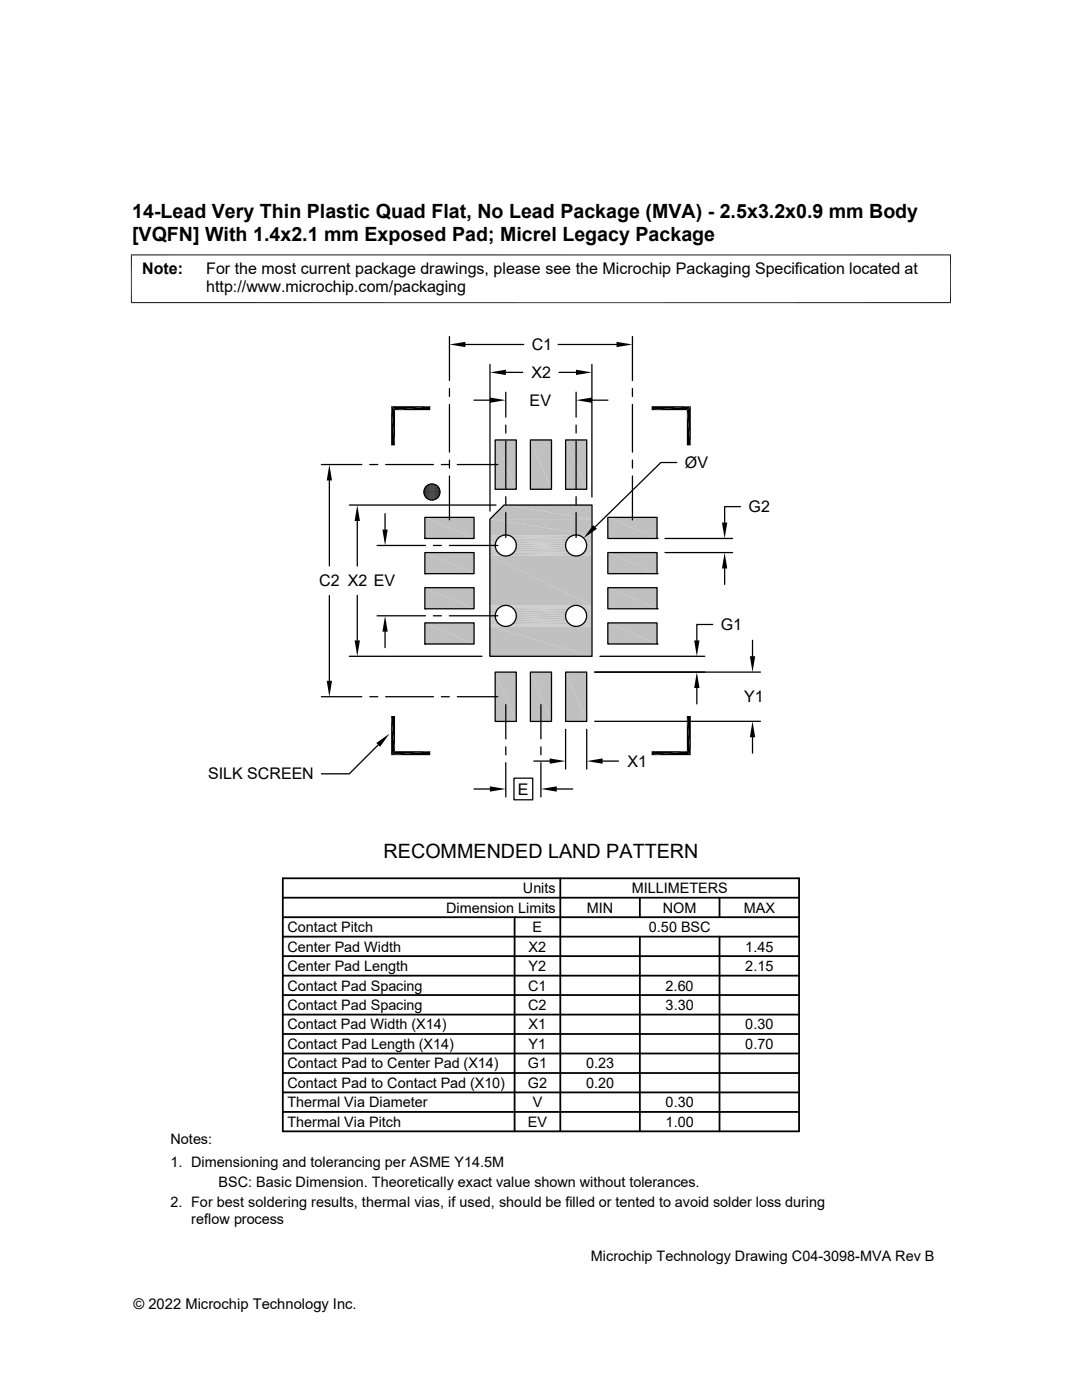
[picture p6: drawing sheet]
<svg xmlns="http://www.w3.org/2000/svg" width="216mm" height="279mm" viewBox="0 0 216 279" stroke-linecap="round" stroke-linejoin="round" font-family="sans-serif">
<g fill="#c0c0c0">
<path d="M100.6 100.8l17.5 2.8h-20.4z"/>
<path d="M100.6 100.8h17.5v2.8z"/>
<path d="M97.7 103.6l20.4 3.2h-20.4z"/>
<path d="M97.7 103.6h20.4v3.2z"/>
</g>
<path d="M97.7 106.8h3M97.7 106.9h2.6M101.1 106.8h13.7M101.5 106.9h12.9M115.1 106.8h3M115.5 106.9h2.6" fill="none" stroke="#c0c0c0" stroke-width=".2"/>
<path d="M101.9 107.1h12.1M115.9 107.1h2.2" fill="none" stroke="#c0c0c0" stroke-width=".21"/>
<path d="M97.7 107l2 .2h-2z" fill="#c0c0c0"/>
<path d="M97.7 107.1h2.3" fill="none" stroke="#c0c0c0" stroke-width=".21"/>
<g fill="#c0c0c0">
<path d="M116.2 107.2l1.9 .2h-1.6z"/>
<path d="M116.2 107.2h1.9v.2z"/>
</g>
<path d="M102.2 107.3h11.5" fill="none" stroke="#c0c0c0" stroke-width=".25"/>
<g fill="#c0c0c0">
<path d="M97.7 107.2l1.7 .2h-1.7z"/>
<path d="M97.7 107.2h2l-.3 .2z"/>
<path d="M116.5 107.4l1.6 .4h-1.3z"/>
<path d="M116.5 107.4h1.6v.4z"/>
</g>
<path d="M102.5 107.6h10.9" fill="none" stroke="#c0c0c0" stroke-width=".32"/>
<g fill="#c0c0c0">
<path d="M97.7 107.4l1.4 .4h-1.4z"/>
<path d="M97.7 107.4h1.7l-.3 .4z"/>
<path d="M116.8 107.8l1.3 .3h-1.2z"/>
<path d="M116.8 107.8h1.3v.3z"/>
</g>
<path d="M102.7 107.9h10.5" fill="none" stroke="#c0c0c0" stroke-width=".34"/>
<g fill="#c0c0c0">
<path d="M97.7 107.8l1.3 .3h-1.3z"/>
<path d="M97.7 107.8h1.4l-.1 .3z"/>
<path d="M116.9 108.1l1.2 .4h-1.1z"/>
<path d="M116.9 108.1h1.2v.4z"/>
</g>
<path d="M102.9 108.3h10.1" fill="none" stroke="#c0c0c0" stroke-width=".38"/>
<g fill="#c0c0c0">
<path d="M97.7 108.1l1.1 .4h-1.1z"/>
<path d="M97.7 108.1h1.3l-.2 .4z"/>
<path d="M117 108.5l1.1 .4h-1z"/>
<path d="M117 108.5h1.1v.4z"/>
</g>
<path d="M103 108.7h9.9" fill="none" stroke="#c0c0c0" stroke-width=".38"/>
<g fill="#c0c0c0">
<path d="M97.7 108.5l1.1 .4h-1.1z"/>
<path d="M97.7 108.5h1.1v.4z"/>
<path d="M117.1 108.9l1 .4h-1.1z"/>
<path d="M117.1 108.9h1v.4z"/>
</g>
<path d="M103 109.1h9.9" fill="none" stroke="#c0c0c0" stroke-width=".4"/>
<g fill="#c0c0c0">
<path d="M97.7 108.9l1.1 .4h-1.1z"/>
<path d="M97.7 108.9h1.1v.4z"/>
<path d="M117 109.3l1.1 .3h-1.2z"/>
<path d="M117 109.3h1.1v.3z"/>
</g>
<path d="M102.9 109.4h10.1" fill="none" stroke="#c0c0c0" stroke-width=".36"/>
<g fill="#c0c0c0">
<path d="M97.7 109.3l1.3 .3h-1.3z"/>
<path d="M97.7 109.3h1.1l.2 .3z"/>
<path d="M116.9 109.6l1.2 .4h-1.3z"/>
<path d="M116.9 109.6h1.2v.4z"/>
</g>
<path d="M102.7 109.8h10.5" fill="none" stroke="#c0c0c0" stroke-width=".36"/>
<g fill="#c0c0c0">
<path d="M97.7 109.6l1.4 .4h-1.4z"/>
<path d="M97.7 109.6h1.3l.1 .4z"/>
<path d="M116.8 110l1.3 .3h-1.6z"/>
<path d="M116.8 110h1.3v.3z"/>
</g>
<path d="M102.5 110.1h10.9" fill="none" stroke="#c0c0c0" stroke-width=".3"/>
<g fill="#c0c0c0">
<path d="M97.7 110l1.7 .3h-1.7z"/>
<path d="M97.7 110h1.4l.3 .3z"/>
<path d="M116.2 110.6l.3-.3 1.6 .3z"/>
<path d="M116.5 110.3h1.6v.3z"/>
</g>
<path d="M102.2 110.4h11.5" fill="none" stroke="#c0c0c0" stroke-width=".28"/>
<g fill="#c0c0c0">
<path d="M97.7 110.3l2 .3h-2z"/>
<path d="M97.7 110.3h1.7l.3 .3z"/>
</g>
<path d="M115.9 110.6h2.2" fill="none" stroke="#c0c0c0" stroke-width=".2"/>
<path d="M116.2 110.6h1.9v.1z" fill="#c0c0c0"/>
<path d="M97.7 110.6h2.3M97.7 110.8h2.6M97.7 110.9h3M101.1 110.9h13.7M101.5 110.8h12.9M101.9 110.6h12.1M115.1 110.9h3M115.5 110.8h2.6" fill="none" stroke="#c0c0c0" stroke-width=".2"/>
<g fill="#c0c0c0">
<path d="M97.7 111l20.4 9.8h-20.4z"/>
<path d="M97.7 111h20.4v9.8z"/>
</g>
<path d="M97.7 120.9h3M97.7 121h2.6M101.1 120.9h13.7M101.5 121h12.9M101.9 121.1h12.1M115.1 120.9h3M115.5 121h2.6M115.9 121.1h2.2" fill="none" stroke="#c0c0c0" stroke-width=".2"/>
<path d="M97.7 121l2 .2h-2z" fill="#c0c0c0"/>
<path d="M97.7 121.1h2.3" fill="none" stroke="#c0c0c0" stroke-width=".2"/>
<g fill="#c0c0c0">
<path d="M116.2 121.2l1.9 .3h-1.6z"/>
<path d="M116.2 121.2h1.9v.3z"/>
</g>
<path d="M102.2 121.4h11.5" fill="none" stroke="#c0c0c0" stroke-width=".28"/>
<g fill="#c0c0c0">
<path d="M97.7 121.2l1.7 .3h-1.7z"/>
<path d="M97.7 121.2h2l-.3 .3z"/>
<path d="M116.5 121.5l1.6 .3h-1.3z"/>
<path d="M116.5 121.5h1.6v.3z"/>
</g>
<path d="M102.5 121.6h10.9" fill="none" stroke="#c0c0c0" stroke-width=".3"/>
<g fill="#c0c0c0">
<path d="M97.7 121.5l1.4 .3h-1.4z"/>
<path d="M97.7 121.5h1.7l-.3 .3z"/>
<path d="M116.8 121.8l1.3 .4h-1.2z"/>
<path d="M116.8 121.8h1.3v.4z"/>
</g>
<path d="M102.7 122h10.5" fill="none" stroke="#c0c0c0" stroke-width=".36"/>
<g fill="#c0c0c0">
<path d="M97.7 121.8l1.3 .4h-1.3z"/>
<path d="M97.7 121.8h1.4l-.1 .4z"/>
<path d="M116.9 122.2l1.2 .3h-1.1z"/>
<path d="M116.9 122.2h1.2v.3z"/>
</g>
<path d="M102.9 122.3h10.1" fill="none" stroke="#c0c0c0" stroke-width=".36"/>
<g fill="#c0c0c0">
<path d="M97.7 122.2l1.1 .3h-1.1z"/>
<path d="M97.7 122.2h1.3l-.2 .3z"/>
<path d="M117 122.5l1.1 .4h-1z"/>
<path d="M117 122.5h1.1v.4z"/>
</g>
<path d="M103 122.7h9.9" fill="none" stroke="#c0c0c0" stroke-width=".4"/>
<g fill="#c0c0c0">
<path d="M97.7 122.5l1.1 .4h-1.1z"/>
<path d="M97.7 122.5h1.1v.4z"/>
<path d="M117.1 122.9l1 .4h-1.1z"/>
<path d="M117.1 122.9h1v.4z"/>
</g>
<path d="M103 123.1h9.9" fill="none" stroke="#c0c0c0" stroke-width=".38"/>
<g fill="#c0c0c0">
<path d="M97.7 122.9l1.1 .4h-1.1z"/>
<path d="M97.7 122.9h1.1v.4z"/>
<path d="M117 123.3l1.1 .4h-1.2z"/>
<path d="M117 123.3h1.1v.4z"/>
</g>
<path d="M102.9 123.5h10.1" fill="none" stroke="#c0c0c0" stroke-width=".38"/>
<g fill="#c0c0c0">
<path d="M97.7 123.3l1.3 .4h-1.3z"/>
<path d="M97.7 123.3h1.1l.2 .4z"/>
<path d="M116.9 123.7l1.2 .3h-1.3z"/>
<path d="M116.9 123.7h1.2v.3z"/>
</g>
<path d="M102.7 123.8h10.5" fill="none" stroke="#c0c0c0" stroke-width=".34"/>
<g fill="#c0c0c0">
<path d="M97.7 123.7l1.4 .3h-1.4z"/>
<path d="M97.7 123.7h1.3l.1 .3z"/>
<path d="M116.8 124l1.3 .3h-1.6z"/>
<path d="M116.8 124h1.3v.3z"/>
</g>
<path d="M102.5 124.2h10.9" fill="none" stroke="#c0c0c0" stroke-width=".32"/>
<g fill="#c0c0c0">
<path d="M97.7 124l1.7 .3h-1.7z"/>
<path d="M97.7 124h1.4l.3 .3z"/>
<path d="M116.2 124.6l.3-.3 1.6 .3z"/>
<path d="M116.5 124.3h1.6v.3z"/>
</g>
<path d="M102.2 124.5h11.5" fill="none" stroke="#c0c0c0" stroke-width=".25"/>
<g fill="#c0c0c0">
<path d="M97.7 124.3l2 .3h-2z"/>
<path d="M97.7 124.3h1.7l.3 .3z"/>
</g>
<path d="M115.9 124.7h2.2" fill="none" stroke="#c0c0c0" stroke-width=".21"/>
<path d="M116.2 124.6h1.9v.2z" fill="#c0c0c0"/>
<path d="M97.7 124.7h2.3M101.9 124.7h12.1" fill="none" stroke="#c0c0c0" stroke-width=".21"/>
<path d="M97.7 124.9h2.6M97.7 125h3M101.1 125h13.7M101.5 124.9h12.9M115.1 125h3M115.5 124.9h2.6" fill="none" stroke="#c0c0c0" stroke-width=".2"/>
<g fill="#c0c0c0">
<path d="M97.7 125l20.4 6h-20.4z"/>
<path d="M97.7 125h20.4v6z"/>
<path d="M112.9 87.8l4.2 9.8h-4.2z"/>
<path d="M112.9 87.8h4.2v9.8z"/>
<path d="M105.8 87.8l4.2 9.8h-4.2z"/>
<path d="M105.8 87.8h4.2v9.8z"/>
<path d="M98.8 87.8l4.2 9.8h-4.2z"/>
<path d="M98.8 87.8h4.2v9.8z"/>
<path d="M121.3 103.3l9.8 4.2h-9.8z"/>
<path d="M121.3 103.3h9.8v4.2z"/>
<path d="M84.8 103.3l9.8 4.2h-9.8z"/>
<path d="M84.8 103.3h9.8v4.2z"/>
<path d="M121.3 110.3l9.8 4.2h-9.8z"/>
<path d="M121.3 110.3h9.8v4.2z"/>
<path d="M84.8 110.3l9.8 4.2h-9.8z"/>
<path d="M84.8 110.3h9.8v4.2z"/>
<path d="M121.3 117.3l9.8 4.2h-9.8z"/>
<path d="M121.3 117.3h9.8v4.2z"/>
<path d="M84.8 117.3l9.8 4.2h-9.8z"/>
<path d="M84.8 117.3h9.8v4.2z"/>
<path d="M121.3 124.3l9.8 4.2h-9.8z"/>
<path d="M121.3 124.3h9.8v4.2z"/>
<path d="M84.8 124.3l9.8 4.2h-9.8z"/>
<path d="M84.8 124.3h9.8v4.2z"/>
<path d="M112.9 134.1l4.2 9.9h-4.2z"/>
<path d="M112.9 134.1h4.2v9.9z"/>
<path d="M105.8 134.1l4.2 9.9h-4.2z"/>
<path d="M105.8 134.1h4.2v9.9z"/>
<path d="M98.8 134.1l4.2 9.9h-4.2z"/>
<path d="M98.8 134.1h4.2v9.9z"/>
</g>
<g fill="none" stroke="#000" stroke-width=".25">
<path d="M89.7 67.2v8.7M89.7 77.5v1.6M92.9 68.7h11.6M94.6 79.9h3.1M97.8 72.7v29.3M100.9 78.3v4.9M100.9 74.3h3.4M111.4 68.7h11.6M111.6 74.3h3.3M115 78.3v4.9M118.1 72.7v26.5M118.1 79.9h3.2"/>
<path d="M126.2 67.2v8.7M126.2 77.5v1.6M64.1 92.7h8.1M65.7 95.9v17M73.8 92.7h1.6M77 92.7h9.5M88.1 92.7h1.6M89.7 80.7v9.5M89.7 91.8v1.6M89.7 95v8.8M91.2 92.7h8.1M98.8 87.8h4.2v9.8h-4.2z"/>
<path d="M100.9 84.8v1.6M100.9 88v9.5M100.9 99.1v1.6M105.8 87.8h4.2v9.8h-4.2zM112.9 87.8h4.2v9.8h-4.2zM115 84.8v1.6M115 88v9.5M115 99.1v1.6M126.2 80.7v9.5M126.2 91.8v1.6M126.2 95v8.8M135 92.3h-3.1l-13.2 12.9"/>
<path d="M65.7 118.9v17M69.7 100.8h29.3M71.3 104v9M71.3 118.8v9M75.2 108.9h9.7M76.8 102.5v3.2M84.8 117.3h9.8v4.2h-9.8zM84.8 110.3h9.8v4.2h-9.8zM84.8 114.5h.1M84.8 103.3h9.8v4.2h-9.8zM84.8 107.5h.1M86.5 108.9h1.6"/>
<path d="M89.7 108.9h9.6M97.7 103.6l2.9-2.8h17.5v30.2h-20.4zM100.9 102.3v5M115 102.3v5M121.3 117.3h9.8v4.2h-9.8zM121.3 110.3h9.8v4.2h-9.8zM121.3 103.3h9.8v4.2h-9.8zM131.1 114.5h.1M131.1 107.5h.1M132.7 110.3h13.5M132.7 107.5h13.5M144.6 113.5v3.1"/>
<path d="M147.8 101.1h-3.2v3.2M64.1 139h8.1M69.7 131h26.5M73.8 139h1.6M75.2 122.9h9.7M76.8 126.1v3.1M77 139h9.5M84.8 124.3h9.8v4.2h-9.8zM84.8 128.5h.1M84.8 121.5h.1M86.5 122.9h1.6M88.1 139h1.6"/>
<path d="M89.7 122.9h9.6M91.2 139h8.1M98.8 134.1h4.2v9.9h-4.2zM105.8 134.1h4.2v9.9h-4.2zM112.9 134.1h4.2v9.9h-4.2zM118.7 134.1h33M119.7 131h20.9M121.3 124.3h9.8v4.2h-9.8zM131.1 128.5h.1M131.1 121.5h.1M139 137.3v3.2M142.2 124.6h-3.2v3.2"/>
<path d="M150.2 127.8v3.2M75.5 148.7l-5.8 5.7h-5.6M94.6 157.5h3.1M100.9 140.6v6.9M100.9 149.1v1.5M100.9 152.2v6.8M102.6 155.3h3.7v4.3h-3.7zM106.5 151.9h3.2M107.9 140.6v6.9M107.9 149.1v1.5M107.9 152.2v6.8M111.1 157.5h3.2"/>
<path d="M112.9 145.5v8M117.1 145.5v8M118.7 144h33M120.2 151.9h3.2M150.2 147.1v3.2"/>
<circle cx="86.2" cy="98.2" r="1.61"/>
<circle cx="100.9" cy="108.9" r="2.1"/>
<circle cx="115" cy="108.9" r="2.1"/>
<circle cx="100.9" cy="122.9" r="2.1"/>
<circle cx="115" cy="122.9" r="2.1"/>
</g>
<g fill="none" stroke="#000" stroke-width=".36">
<path d="M56.4 179.2h103M56.4 175.3h103v50.5h-103zM111.8 175.3v50.5M127.7 179.2v3.8M143.6 179.2v3.8M56.4 183h103M56.4 190.8h103M56.4 186.9h103M56.4 194.7h103M56.4 198.6h103M102.7 183v42.8M127.7 186.9v38.9"/>
<path d="M143.6 186.9v38.9M56.4 202.5h103M56.4 206.4h103M56.4 218h103M56.4 210.2h103M56.4 214.1h103M56.4 221.9h103"/>
</g>
<g fill="none" stroke="#000" stroke-width=".2">
<path d="M26.1 50.9h163.7M26.2 50.8v9.7M189.7 50.8v9.7M26.1 60.4h163.7M84.6 98.1h3.2M84.6 98.3h3.2M84.6 98.4h3.2M84.6 97.9h3.2M84.6 97.8h3.2M84.6 98.6h3.2M84.6 97.7h3.1M84.6 98.7h3.1"/>
<path d="M84.7 97.5h3M84.7 98.9h3M84.7 99h2.9M84.7 97.4h2.9M84.8 99.1h2.7M84.8 97.2h2.7M84.9 99.3h2.6M84.9 97.1h2.6M85 97h2.4M85 99.4h2.4M85.1 96.9h2.1M85.1 99.5h2.1"/>
</g>
<g fill="#000">
<path d="M89.7 68.7l3.2-.5v1.1zM97.7 79.3l3.2 .6-3.2 .5zM97.8 74.3l3.1-.5v1zM114.9 73.8l3.2 .5-3.2 .5zM115 79.9l3.1-.6v1.1zM123 68.2l3.2 .5-3.2 .6zM65.7 92.7l.6 3.2h-1.1zM78 81.1l.8 7.8h-.8zM78 81.1l.8 .8v7zM85.3 96.9l1.9 .1zM85.3 99.5l1.7 .1zM85.3 99.5h1.8z"/>
<path d="M85.3 96.9h1.8zM85.4 96.8l1.7 .1zM85.4 99.6l1.5 .1zM85.4 99.6h1.6zM85.4 96.8h1.6zM85.5 96.7l1.5 .1zM85.5 99.7h1.2zM85.5 99.7h1.4zM85.5 96.7h1.4zM85.7 96.6l1.2 .1zM85.7 99.7l.9 .1zM85.7 99.7h1z"/>
<path d="M85.7 96.6h1zM85.8 96.6h.9zM85.8 99.8h.6zM85.8 99.8h.8zM78.8 81.9l7.1-.8v.8zM78 81.1h7.9l-7.1 .8zM85.8 96.6h.8zM86 96.6h.6zM86 99.8h.4zM86 96.6h.4zM130 81.1h7.8l-7.8 .8zM130 81.9l7.8-.8-.7 .8z"/>
<path d="M137.1 81.9l.7 7h-.7zM137.1 81.9l.7-.8v7.8zM71.3 100.8l.5 3.2h-1zM76.3 105.7h1.1l-.6 3.2zM118.4 104.8l.7 .7-2.6 1.9zM144.6 110.3l.5 3.2h-1zM144.1 104.3h1l-.5 3.2zM65.2 135.9h1.1l-.6 3.1zM70.8 127.8h1l-.5 3.2zM76.8 122.9l.6 3.2h-1.1zM139 134.1l.6 3.2h-1.1zM138.5 127.8h1.1l-.6 3.2z"/>
<path d="M149.6 131h1.1l-.5 3.1zM75.1 148.3l2.6-1.9-1.9 2.6zM78 142.9l.8 7-.8 .8zM78 142.9h.8v7zM78 150.7l7.9-.8v.8zM78.8 149.9h7.1l-7.9 .8zM97.7 156.9l3.2 .6-3.2 .5zM109.7 151.4l3.2 .5-3.2 .5zM107.9 157.5l3.2-.6v1.1zM117.1 151.9l3.1-.5v1zM130 149.9h7.1l-7.1 .8zM130 150.7l7.1-.8 .7 .8z"/>
<path d="M137.1 142.9l.7 7.8-.7-.8zM137.1 142.9h.7v7.8zM150.2 144l.5 3.1h-1.1z"/>
</g>
<g font-size="3.9">
<text x="26.4" y="43.5">14-Lead Very Thin Plastic Quad Flat, No Lead Package (MVA) - 2.5x3.2x0.9 mm Body</text>
<text x="26.4" y="48">[VQFN] With 1.4x2.1 mm Exposed Pad; Micrel Legacy Package</text>
<text x="76.5" y="171.1">RECOMMENDED LAND PATTERN</text>
</g>
<g font-size="3.2">
<text x="28.4" y="54.6">Note:</text>
<text x="41.1" y="58.3">http://www.microchip.com/packaging</text>
<text x="41.1" y="54.6">For the most current package drawings, please see the Microchip Packaging Specification located at</text>
<text x="106.1" y="69.9">C1</text>
<text x="106.1" y="75.5">X2</text>
<text x="105.7" y="81">EV</text>
<text x="136.7" y="93.4">ØV</text>
<text x="149.4" y="102.2">G2</text>
<text x="63.7" y="117">C2 X2 EV</text>
<text x="143.8" y="125.8">G1</text>
<text x="148.5" y="140.2">Y1</text>
<text x="41.5" y="155.6">SILK SCREEN</text>
<text x="125.2" y="153">X1</text>
<text x="103.3" y="158.6">E</text>
</g>
<g font-size="2.9">
<text x="104.3" y="178.2">Units</text>
<text x="126" y="178.2">MILLIMETERS</text>
<text x="89" y="182.1">Dimension Limits</text>
<text x="117.1" y="182.1">MIN</text>
<text x="132.3" y="182.1">NOM</text>
<text x="148.4" y="182.1">MAX</text>
<text x="57.3" y="189.9">Center Pad Width</text>
<text x="57.3" y="186">Contact Pitch</text>
<text x="105.5" y="189.9">X2</text>
<text x="106.3" y="186">E</text>
<text x="129.5" y="186">0.50 BSC</text>
<text x="148.7" y="189.9">1.45</text>
<text x="57.3" y="193.8">Center Pad Length</text>
<text x="57.3" y="197.7">Contact Pad Spacing</text>
<text x="105.4" y="197.7">C1</text>
<text x="105.5" y="193.8">Y2</text>
<text x="132.8" y="197.7">2.60</text>
<text x="148.7" y="193.8">2.15</text>
<text x="57.3" y="201.6">Contact Pad Spacing</text>
<text x="105.4" y="201.6">C2</text>
<text x="132.8" y="201.6">3.30</text>
<text x="57.3" y="209.3">Contact Pad Length (X14)</text>
<text x="57.3" y="205.4">Contact Pad Width (X14)</text>
<text x="105.5" y="209.3">Y1</text>
<text x="105.5" y="205.4">X1</text>
<text x="148.7" y="209.3">0.70</text>
<text x="148.7" y="205.4">0.30</text>
<text x="57.3" y="213.2">Contact Pad to Center Pad (X14)</text>
<text x="105.3" y="213.2">G1</text>
<text x="116.9" y="213.2">0.23</text>
<text x="57.3" y="217.1">Contact Pad to Contact Pad (X10)</text>
<text x="57.3" y="221">Thermal Via Diameter</text>
<text x="105.3" y="217.1">G2</text>
<text x="106.3" y="221">V</text>
<text x="116.9" y="217.1">0.20</text>
<text x="132.8" y="221">0.30</text>
<text x="57.3" y="224.9">Thermal Via Pitch</text>
<text x="105.3" y="224.9">EV</text>
<text x="132.8" y="224.9">1.00</text>
<text x="34" y="228.3">Notes:</text>
<text x="34" y="232.9">1. Dimensioning and tolerancing per ASME Y14.5M</text>
<text x="43.6" y="236.9">BSC: Basic Dimension. Theoretically exact value shown without tolerances.</text>
<text x="34" y="241">2. For best soldering results, thermal vias, if used, should be filled or tented to avoid solder loss during</text>
<text x="38.1" y="244.3">reflow process</text>
<text x="117.9" y="251.7">Microchip Technology Drawing C04-3098-MVA Rev B</text>
<text x="26.6" y="261.3">© 2022 Microchip Technology Inc.</text>
</g>
</svg>
